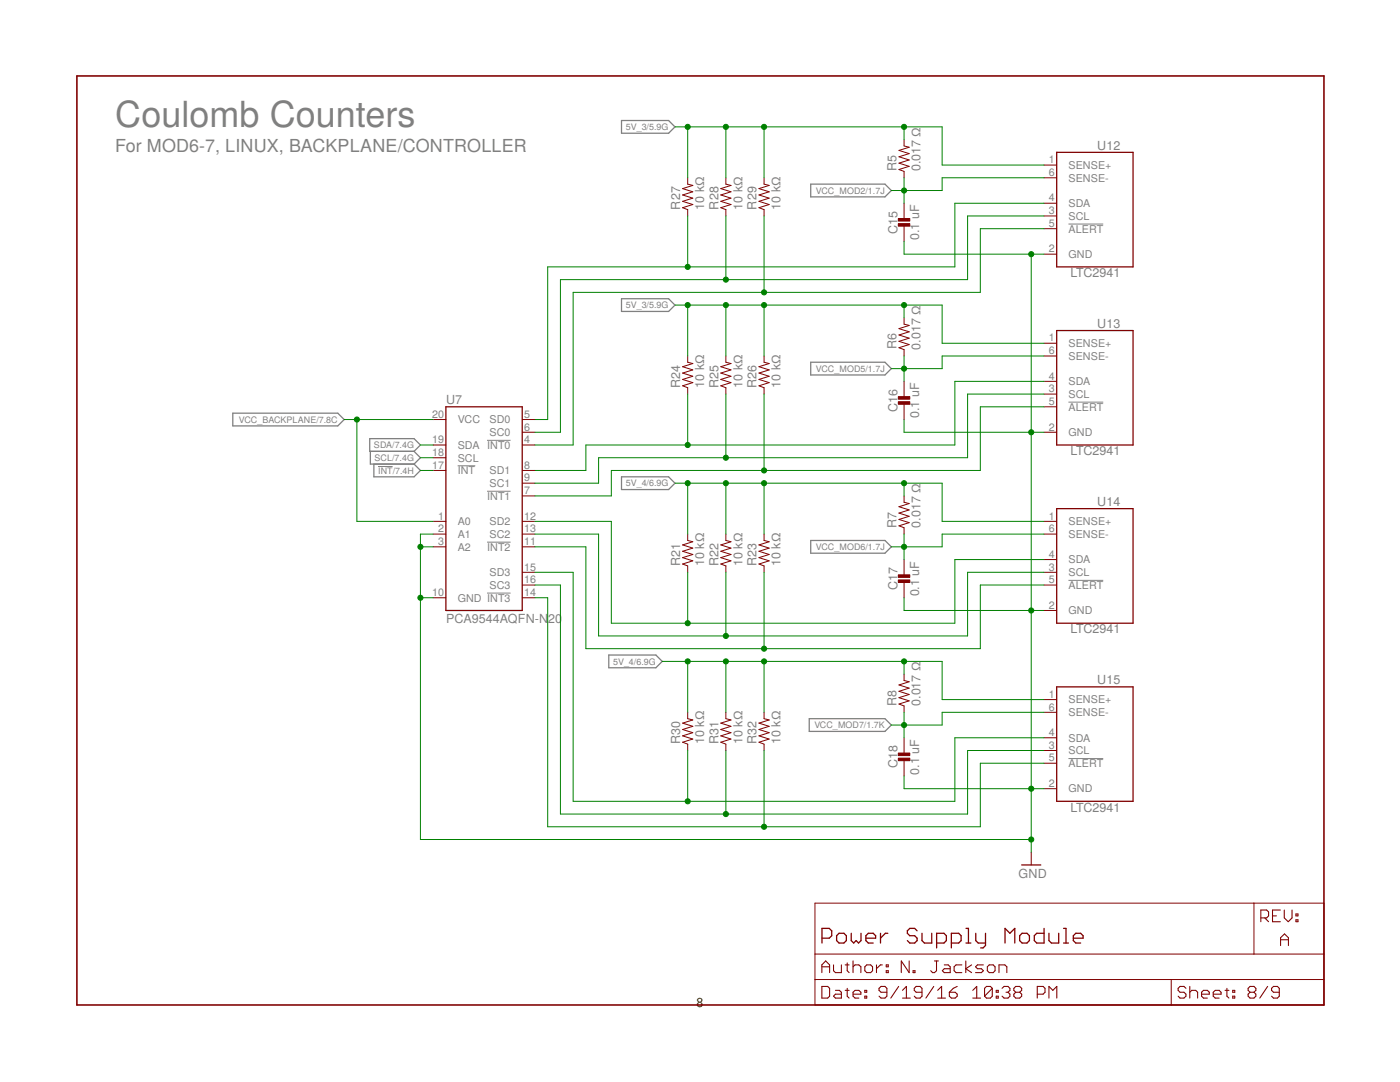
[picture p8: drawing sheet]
<svg xmlns="http://www.w3.org/2000/svg" width="279mm" height="216mm" viewBox="0 0 279 216" stroke-linecap="round" stroke-linejoin="round" font-family="sans-serif">
<path d="M213.2 44.7h7M75.4 93.1h3M91.3 92.9h3.5M97.2 87.9h4.7M97.2 98h4.7M213.2 80.2h7M97.2 108.2h4.7M97.2 118.3h4.7M213.2 115.8h7M213.2 151.4h7" fill="none" stroke="#808080" stroke-width=".2"/>
<g fill="none" stroke="#808080" stroke-width=".25">
<path d="M124 24h9.4l1.3 1.3-1.3 1.3h-9.4zM161.8 36.7h14.8l1.3 1.3-1.3 1.3h-14.8zM124 59.6h9.4l1.3 1.3-1.3 1.2h-9.4zM161.8 72.3h14.8l1.3 1.3-1.3 1.2h-14.8zM46.5 82.4h20.9l1.3 1.3-1.3 1.3h-20.9zM73.8 87.5h8.8l1.3 1.3-1.3 1.3h-8.8zM73.9 90.1v2.5h8.7M74.6 92.6v2.5h8l1.3-1.2-1.3-1.3M82.6 90.1l1.3 1.2-1.3 1.3M124 95.1h9.4l1.3 1.3-1.3 1.3h-9.4zM161.8 107.8h14.8l1.3 1.3-1.3 1.3h-14.8zM121.5 130.7h9.4l1.3 1.3-1.3 1.2h-9.4z"/>
<path d="M161.5 143.4h15.1l1.3 1.3-1.3 1.2h-15.1z"/>
</g>
<path d="M15.3 15.2h248.9v185.3h-248.9z" fill="none" stroke="#800000" stroke-width=".32"/>
<g fill="none" stroke="#800000" stroke-width=".2">
<path d="M137.2 35.5v1.2l1.1 .3-2.1 .6 2.1 .7-2.1 .6 2.1 .6-2.1 .7 2.1 .6-2.1 .6 1 .4v1.3M144.9 35.5v1.2l1 .3-2.1 .6 2.1 .7-2.1 .6 2.1 .6-2.1 .7 2.1 .6-2.1 .6 1.1 .4v1.3M152.5 35.5v1.2l1 .3-2 .6 2 .7-2 .6 2 .6-2 .7 2 .6-2 .6 1 .4v1.3M180.4 27.9v1.2l1 .3-2 .6 2 .6-2 .7 2 .6-2 .7 2 .6-2 .6 1 .4v1.3M208.3 32.9h2.6M208.3 35.5h2.6M180.4 40.6v3M180.4 44.9v3.3M208.3 40.6h2.6M208.3 43.1h2.6M208.3 45.6h2.6M208.3 50.7h2.6"/>
<path d="M137.2 71v1.3l1.1 .2-2.1 .7 2.1 .6-2.1 .6 2.1 .7-2.1 .6 2.1 .6-2.1 .7 1 .4v1.2M144.9 71v1.3l1 .2-2.1 .7 2.1 .6-2.1 .6 2.1 .7-2.1 .6 2.1 .6-2.1 .7 1.1 .4v1.2M152.5 71v1.3l1 .2-2 .7 2 .6-2 .6 2 .7-2 .6 2 .6-2 .7 1 .4v1.2M180.4 63.4v1.3l1 .2-2 .7 2 .6-2 .6 2 .7-2 .6 2 .6-2 .7 1 .4v1.2M180.4 76.1v3M208.3 68.5h2.6M208.3 71h2.6M208.3 76.1h2.6M208.3 78.6h2.6M86.4 88.8h2.6M86.4 83.7h2.6M86.4 93.9h2.6"/>
<path d="M86.4 91.3h2.6M104.2 88.8h2.6M104.2 83.7h2.6M104.2 86.3h2.6M104.2 99h2.6M104.2 93.9h2.6M104.2 96.4h2.6M180.4 80.4v3.3M180.4 99v1.2l1 .3-2 .6 2 .6-2 .7 2 .6-2 .7 2 .6-2 .6 1 .4v1.3M208.3 86.3h2.6M208.3 81.2h2.6M86.4 104h2.6"/>
<path d="M86.4 106.6h2.6M86.4 109.1h2.6M86.4 119.3h2.6M104.2 104h2.6M104.2 106.6h2.6M104.2 109.1h2.6M104.2 119.3h2.6M104.2 114.2h2.6M104.2 116.7h2.6M137.2 106.6v1.2l1.1 .3-2.1 .6 2.1 .7-2.1 .6 2.1 .6-2.1 .7 2.1 .6-2.1 .6 1 .4v1.3M144.9 106.6v1.2l1 .3-2.1 .6 2.1 .7-2.1 .6 2.1 .6-2.1 .7 2.1 .6-2.1 .6 1.1 .4v1.3M152.5 106.6v1.2l1 .3-2 .6 2 .7-2 .6 2 .6-2 .7 2 .6-2 .6 1 .4v1.3"/>
<path d="M180.4 111.7v3M180.4 116v3.3M208.3 104h2.6M208.3 106.6h2.6M208.3 114.2h2.6M208.3 116.7h2.6M208.3 111.7h2.6M180.4 134.5v1.3l1 .2-2 .7 2 .6-2 .6 2 .7-2 .6 2 .6-2 .7 1 .4v1.2M208.3 121.8h2.6M208.3 139.6h2.6M137.2 142.1v1.3l1.1 .3-2.1 .6 2.1 .6-2.1 .7 2.1 .6-2.1 .6 2.1 .7-2.1 .6 1 .4v1.3M144.9 142.1v1.3l1 .3-2.1 .6 2.1 .6-2.1 .7 2.1 .6-2.1 .6 2.1 .7-2.1 .6 1.1 .4v1.3"/>
<path d="M152.5 142.1v1.3l1 .3-2 .6 2 .6-2 .7 2 .6-2 .6 2 .7-2 .6 1 .4v1.3M180.4 147.2v3.1M180.4 151.5v3.3M208.3 142.1h2.6M208.3 147.2h2.6M208.3 149.8h2.6M208.3 152.3h2.6M208.3 157.4h2.6M205.8 170.1v2.5M162.6 180.2h101.6v20.3h-101.6zM162.6 195.5h101.6M162.6 190.4h101.6"/>
<path d="M233.7 195.5v5M250.3 180.2v10.2"/>
</g>
<g fill="none" stroke="#800000" stroke-width=".21">
<path d="M164 194.1v-1.6l.8-.8 .8 .8v1.6M164 196.8h1.2l.4 .4v1.6l-.4 .4h-1.2zM164 192.9h1.6M166.3 192.5v1.2l.4 .4h1.2v-1.6M166.7 197.6h.8l.4 .4v1.2h-1.2l-.4-.4 .4-.4h1.2M168.7 197.6h.8M168.7 192.5h.8M169.1 192.1v1.6l.4 .4M169.1 197.2v1.6l.4 .4M170.2 198.4h1.6v-.4l-.4-.4h-.8l-.4 .4v.8l.4 .4h.8M170.2 191.7v2.4M170.2 192.9l.4-.4h.8l.4 .4v1.2"/>
<path d="M172.6 198.8h.4v.4h-.4zM172.6 197.6h.4v.4h-.4zM173 192.5h.8l.3 .4v.8l-.3 .4h-.8l-.4-.4v-.8zM174.9 192.5v1.6M176.1 192.5h-.4l-.8 .8M176.9 192.5h.4v.4h-.4zM176.9 193.7h.4v.4h-.4zM177 198h-1.2l-.4-.4v-.4l.4-.4h.8l.4 .4v1.6l-.4 .4h-.8l-.4-.4M179.3 196.8l-1.5 2.4M180.1 199.2h1.6M180.1 197.6l.8-.8v2.4M181.4 191.7v2.4l-1.5-2.4v2.4"/>
<path d="M182.2 193.7h.4v.4h-.4zM184 198h-1.2l-.3-.4v-.4l.3-.4h.8l.4 .4v1.6l-.4 .4h-.8l-.3-.4M186.4 196.8l-1.6 2.4M186.5 191.7h.8M186.9 191.7v2l-.4 .4h-.4l-.4-.4M187.1 199.2h1.6M187.1 197.6l.8-.8v2.4M188.4 192.5h.8l.4 .4v1.2h-1.2l-.3-.4 .3-.4h1.2M189.5 198h1.1l.4 .4v.4l-.4 .4h-.7l-.4-.4zM191 196.8l-.8 .4-.7 .8M192 192.5h-1.2l-.4 .4v.8l.4 .4h1.2M192.7 191.7v2.4"/>
<path d="M193.9 192.5l-1.2 .8 1.2 .8M194.1 199.2h1.6M194.1 197.6l.8-.8v2.4M196.3 192.5h-1.2l-.4 .4 .4 .4h.8l.4 .4-.4 .4h-1.2M197 192.9l.4-.4h.8l.4 .4v.8l-.4 .4h-.8l-.4-.4zM198 197.2v1.6l-.3 .4h-.8l-.4-.4M198 197.2l-.3-.4h-.8l-.4 .4v1.6M198 197.2l-1.5 1.6M198.8 198.8h.4v.4h-.4zM198.8 197.6h.4v.4h-.4zM199.4 194.1v-1.6h1.1l.4 .4v1.2M200 197.2l.4-.4h.8l.3 .4v.4l-.3 .4"/>
<path d="M200.8 198h.4M201.2 198l.3 .4v.4l-.3 .4h-.8l-.4-.4M202.7 198l-.4 .4v.4l.4 .4h.8l.4-.4v-.4l-.4-.4M202.7 198l-.4-.4v-.4l.4-.4h.8l.4 .4v.4l-.4 .4M202.7 198h.8M207 198.4h1.2l.4-.4v-.8l-.4-.4h-1.2v2.4M209.3 199.2v-2.4l.8 .8 .8-.8v2.4M236.7 197.2l-.4-.4h-.8l-.4 .4v.4l.4 .4h.8l.4 .4v.4l-.4 .4h-.8l-.4-.4M237.4 198l.4-.4h.8l.4 .4v1.2M237.4 196.8v2.4M239.8 198.4h1.5v-.4l-.3-.4h-.8l-.4 .4v.8l.4 .4h.8M242.1 198.4h1.6v-.4l-.4-.4h-.8l-.4 .4v.8l.4 .4h.8"/>
<path d="M244.5 197.6h.8M244.9 197.2v1.6l.4 .4M246 198.8h.4v.4h-.4zM246 197.6h.4v.4h-.4zM249.5 198l-.4 .4v.4l.4 .4h.8l.3-.4v-.4l-.3-.4M249.5 198l-.4-.4v-.4l.4-.4h.8l.3 .4v.4l-.3 .4M249.5 198h.8M251.6 183.2h1.2l.4-.4v-.8l-.4-.4h-1.2v2.3M252.4 183.2l.8 .7M253 196.8l-1.6 2.4M254 182.8h.7M255.3 198h-1.2l-.3-.4v-.4l.3-.4h.8l.4 .4v1.6l-.4 .4h-.8l-.3-.4"/>
<path d="M255.5 181.6h-1.5v2.3h1.5M255.6 188.7v-1.6l.7-.7 .8 .7v1.6M255.6 187.5h1.5M256.3 181.6v1.6l.8 .7 .8-.7v-1.6M258.6 183.5h.4v.4h-.4zM258.6 182.4h.4v.4h-.4z"/>
</g>
<g fill="none" stroke="#800000" stroke-width=".25">
<path d="M210.9 30.4h15.2v22.9h-15.2zM210.9 66h15.2v22.8h-15.2zM89 81.2h15.2v40.6h-15.2zM210.9 101.5h15.2v22.9h-15.2zM210.9 137.1h15.2v22.8h-15.2zM203.9 172.6h3.8M164 187.2h1.5l.5-.5v-1l-.5-.4h-1.5v2.9M167 186.7l.4-.5h1l.5 .5v1l-.5 .5h-1l-.4-.5zM169.9 186.2v1.5l.5 .5 .5-.5 .4 .5 .5-.5v-1.5M172.8 187.2h2v-.5l-.5-.5h-1l-.5 .5v1l.5 .5h1M175.7 186.2v2M177.2 186.2h-.5l-1 1"/>
<path d="M183 185.7l-.5-.4h-.9l-.5 .4v.5l.5 .5h.9l.5 .5v.5l-.5 .5h-.9l-.5-.5M184 186.2v1.5l.5 .5h1.4v-2M186.9 188.2h1.5l.5-.5v-1l-.5-.5h-1.5v2.9M189.9 188.2h1.4l.5-.5v-1l-.5-.5h-1.4v2.9M192.8 185.3h.5v2.9M192.8 188.2h1M194.7 186.2v1.5l.5 .5h1.5M196.7 186.2v2.5l-.5 .4h-.5M200.6 188.2v-2.9l.9 .9 1-.9v2.9M203.5 186.7l.5-.5h1l.4 .5v1l-.4 .5h-1l-.5-.5zM208.4 185.3v2.9h-1.5l-.5-.5v-1l.5-.5h1.5M209.3 186.2v1.5l.5 .5h1.5v-2"/>
<path d="M212.3 185.3h.4v2.9M212.3 188.2h.9M214.2 187.2h2v-.5l-.5-.5h-1l-.5 .5v1l.5 .5h1"/>
</g>
<g fill="#800000" stroke="#800000" stroke-width=".2">
<path d="M179.3 43.6h2.3v.5h-2.3z"/>
<path d="M179.3 44.6h2.3v.5h-2.3z"/>
<path d="M179.3 79.1h2.3v.6h-2.3z"/>
<path d="M179.3 80.2h2.3v.5h-2.3z"/>
<path d="M179.3 114.7h2.3v.5h-2.3z"/>
<path d="M179.3 115.7h2.3v.5h-2.3z"/>
<path d="M179.3 150.3h2.3v.5h-2.3z"/>
<path d="M179.3 151.3h2.3v.5h-2.3z"/>
</g>
<g fill="none" stroke="#008000" stroke-width=".2">
<path d="M134.7 25.3h53.3v7.6h20.3M137.2 25.3v10.2M144.9 25.3v10.2M152.5 25.3v10.2M180.4 25.3v2.6M180.4 35.5v5.1M208.3 35.5h-20.3v2.5h-10.1M137.2 43.1v10.2M144.9 43.1v12.7M152.5 43.1v15.2M180.4 48.2v2.5h27.9M205.8 50.7v119.4"/>
<path d="M208.3 40.6h-17.7v12.7h-81.3v30.4h-2.5M208.3 43.1h-15.2v12.7h-81.3v30.5h-5M208.3 45.6h-12.7v12.7h-81.2v30.5h-7.6M134.7 60.9h53.3v7.6h20.3M137.2 60.9v10.1M137.2 78.6v10.2M144.9 60.9v10.1M144.9 78.6v12.7M152.5 60.9v10.1M152.5 78.6v15.3M180.4 60.9v2.5M180.4 71v5.1"/>
<path d="M208.3 76.1h-17.7v12.7h-73.7v5.1h-10.1M208.3 78.6h-15.2v12.7h-73.6v5.1h-12.7M208.3 71h-20.3v2.6h-10.1M68.7 83.7h17.7M71.2 83.7v20.3h15.2M83.9 88.8h2.5M83.9 91.3h2.5M83.9 93.9h2.5M134.7 96.4h53.3v7.6h20.3M137.2 96.4v10.2M144.9 96.4v10.2M152.5 96.4v10.2"/>
<path d="M180.4 83.7v2.6h27.9M180.4 96.4v2.6M208.3 81.2h-12.7v12.7h-73.6v5.1h-15.2M83.9 109.1h2.5M83.9 119.3h2.5M86.4 106.6h-2.5v60.9h121.9M106.8 119.3h2.5v45.7h86.3v-12.7h12.7M106.8 104h15.2v20.4h68.6v-12.7h17.7M106.8 114.2h7.6v45.7h76.2v-12.7h17.7M106.8 116.7h5v45.7h81.3v-12.6h15.2M106.8 106.6h12.7v20.3h73.6v-12.7h15.2M106.8 109.1h10.1v20.3h78.7v-12.7h12.7"/>
<path d="M137.2 114.2v10.2M144.9 114.2v12.7M152.5 114.2v15.2M180.4 106.6v5.1M180.4 119.3v2.5h27.9M208.3 106.6h-20.3v2.5h-10.1M132.2 132h55.8v7.6h20.3M137.2 132v10.1M144.9 132v10.1M152.5 132v10.1M180.4 132v2.5M137.2 149.8v10.1"/>
<path d="M144.9 149.8v12.6M152.5 149.8v15.2M180.4 142.1v5.1M180.4 154.8v2.6h27.9M208.3 142.1h-20.3v2.6h-10.1"/>
</g>
<g fill="#008000" stroke="#008000" stroke-width=".2">
<circle cx="137.2" cy="53.3" r=".51"/>
<circle cx="144.9" cy="55.8" r=".51"/>
<circle cx="137.2" cy="124.4" r=".51"/>
<circle cx="144.9" cy="126.9" r=".51"/>
<circle cx="152.5" cy="129.4" r=".51"/>
<circle cx="137.2" cy="159.9" r=".51"/>
<circle cx="144.9" cy="162.4" r=".51"/>
<circle cx="152.5" cy="165" r=".51"/>
<circle cx="71.2" cy="83.7" r=".51"/>
<circle cx="152.5" cy="58.3" r=".51"/>
<circle cx="137.2" cy="88.8" r=".51"/>
<circle cx="144.9" cy="91.3" r=".51"/>
<circle cx="152.5" cy="93.9" r=".51"/>
<circle cx="205.8" cy="86.3" r=".51"/>
<circle cx="205.8" cy="50.7" r=".51"/>
<circle cx="205.8" cy="121.8" r=".51"/>
<circle cx="205.8" cy="157.4" r=".51"/>
<circle cx="83.9" cy="109.1" r=".51"/>
<circle cx="83.9" cy="119.3" r=".51"/>
<circle cx="205.8" cy="167.5" r=".51"/>
<circle cx="180.4" cy="60.9" r=".51"/>
<circle cx="137.2" cy="60.9" r=".51"/>
<circle cx="144.9" cy="60.9" r=".51"/>
<circle cx="152.5" cy="60.9" r=".51"/>
<circle cx="180.4" cy="25.3" r=".51"/>
<circle cx="137.2" cy="25.3" r=".51"/>
<circle cx="144.9" cy="25.3" r=".51"/>
<circle cx="152.5" cy="25.3" r=".51"/>
<circle cx="180.4" cy="96.4" r=".51"/>
<circle cx="137.2" cy="96.4" r=".51"/>
<circle cx="144.9" cy="96.4" r=".51"/>
<circle cx="152.5" cy="96.4" r=".51"/>
<circle cx="180.4" cy="132" r=".51"/>
<circle cx="137.2" cy="132" r=".51"/>
<circle cx="144.9" cy="132" r=".51"/>
<circle cx="152.5" cy="132" r=".51"/>
<circle cx="180.4" cy="38" r=".51"/>
<circle cx="180.4" cy="73.6" r=".51"/>
<circle cx="180.4" cy="109.1" r=".51"/>
<circle cx="180.4" cy="144.7" r=".51"/>
</g>
<text font-size="7.2" fill="#808080" x="23" y="25.3">Coulomb Counters</text>
<text font-size="3.6" fill="#808080" x="23" y="30.4">For MOD6-7, LINUX, BACKPLANE/CONTROLLER</text>
<text font-size="2.7" x="139" y="200.9">8</text>
<g font-size="2.5" fill="#808080">
<text x="219" y="29.9">U12</text>
<text x="178.9" y="34.2" transform="rotate(-90 178.9 34.2)">R5</text>
<text x="183.7" y="34.2" transform="rotate(-90 183.7 34.2)">0.017 Ω</text>
<text x="135.7" y="41.8" transform="rotate(-90 135.7 41.8)">R27</text>
<text x="140.5" y="41.8" transform="rotate(-90 140.5 41.8)">10 kΩ</text>
<text x="143.4" y="41.8" transform="rotate(-90 143.4 41.8)">R28</text>
<text x="148.2" y="41.8" transform="rotate(-90 148.2 41.8)">10 kΩ</text>
<text x="151" y="41.8" transform="rotate(-90 151 41.8)">R29</text>
<text x="155.8" y="41.8" transform="rotate(-90 155.8 41.8)">10 kΩ</text>
<text x="179.1" y="46.7" transform="rotate(-90 179.1 46.7)">C15</text>
<text x="183.5" y="47.9" transform="rotate(-90 183.5 47.9)">0.1 uF</text>
<text x="213.6" y="55.3">LTC2941</text>
<text x="219" y="65.4">U13</text>
<text x="178.9" y="69.7" transform="rotate(-90 178.9 69.7)">R6</text>
<text x="183.7" y="69.8" transform="rotate(-90 183.7 69.8)">0.017 Ω</text>
<text x="135.7" y="77.4" transform="rotate(-90 135.7 77.4)">R24</text>
<text x="140.5" y="77.4" transform="rotate(-90 140.5 77.4)">10 kΩ</text>
<text x="143.4" y="77.4" transform="rotate(-90 143.4 77.4)">R25</text>
<text x="148.2" y="77.4" transform="rotate(-90 148.2 77.4)">10 kΩ</text>
<text x="151" y="77.4" transform="rotate(-90 151 77.4)">R26</text>
<text x="155.8" y="77.4" transform="rotate(-90 155.8 77.4)">10 kΩ</text>
<text x="89" y="80.7">U7</text>
<text x="179.1" y="82.2" transform="rotate(-90 179.1 82.2)">C16</text>
<text x="183.5" y="83.5" transform="rotate(-90 183.5 83.5)">0.1 uF</text>
<text x="213.6" y="90.8">LTC2941</text>
<text x="219" y="101">U14</text>
<text x="178.9" y="105.3" transform="rotate(-90 178.9 105.3)">R7</text>
<text x="183.7" y="105.3" transform="rotate(-90 183.7 105.3)">0.017 Ω</text>
<text x="135.7" y="112.9" transform="rotate(-90 135.7 112.9)">R21</text>
<text x="140.5" y="112.9" transform="rotate(-90 140.5 112.9)">10 kΩ</text>
<text x="143.4" y="112.9" transform="rotate(-90 143.4 112.9)">R22</text>
<text x="148.2" y="112.9" transform="rotate(-90 148.2 112.9)">10 kΩ</text>
<text x="151" y="112.9" transform="rotate(-90 151 112.9)">R23</text>
<text x="155.8" y="112.9" transform="rotate(-90 155.8 112.9)">10 kΩ</text>
<text x="179.1" y="117.8" transform="rotate(-90 179.1 117.8)">C17</text>
<text x="183.5" y="119" transform="rotate(-90 183.5 119)">0.1 uF</text>
<text x="89" y="124.4">PCA9544AQFN-N</text>
<text x="109.4" y="124.4">20</text>
<text x="213.6" y="126.4">LTC2941</text>
<text x="219" y="136.5">U15</text>
<text x="178.9" y="140.8" transform="rotate(-90 178.9 140.8)">R8</text>
<text x="183.7" y="140.9" transform="rotate(-90 183.7 140.9)">0.017 Ω</text>
<text x="135.7" y="148.5" transform="rotate(-90 135.7 148.5)">R30</text>
<text x="140.5" y="148.5" transform="rotate(-90 140.5 148.5)">10 kΩ</text>
<text x="143.4" y="148.5" transform="rotate(-90 143.4 148.5)">R31</text>
<text x="148.2" y="148.5" transform="rotate(-90 148.2 148.5)">10 kΩ</text>
<text x="151" y="148.5" transform="rotate(-90 151 148.5)">R32</text>
<text x="155.8" y="148.5" transform="rotate(-90 155.8 148.5)">10 kΩ</text>
<text x="179.1" y="153.3" transform="rotate(-90 179.1 153.3)">C18</text>
<text x="183.5" y="154.6" transform="rotate(-90 183.5 154.6)">0.1 uF</text>
<text x="213.6" y="161.9">LTC2941</text>
<text x="203.3" y="175.1">GND</text>
</g>
<g font-size="2.1" fill="#808080">
<text x="209.3" y="32.6">1</text>
<text x="209.3" y="35.1">6</text>
<text x="213.2" y="33.7">SENSE+</text>
<text x="209.3" y="40.2">4</text>
<text x="213.2" y="36.2">SENSE-</text>
<text x="213.2" y="41.3">SDA</text>
<text x="209.3" y="42.7">3</text>
<text x="209.3" y="45.3">5</text>
<text x="213.2" y="43.9">SCL</text>
<text x="213.2" y="46.4">ALERT</text>
<text x="209.3" y="50.4">2</text>
<text x="213.2" y="51.5">GND</text>
<text x="209.3" y="68.1">1</text>
<text x="209.3" y="70.7">6</text>
<text x="213.2" y="69.2">SENSE+</text>
<text x="213.2" y="71.8">SENSE-</text>
<text x="209.3" y="75.7">4</text>
<text x="213.2" y="76.9">SDA</text>
<text x="86.3" y="83.4">20</text>
<text x="104.6" y="83.4">5</text>
<text x="209.3" y="78.3">3</text>
<text x="209.3" y="80.8">5</text>
<text x="213.2" y="79.4">SCL</text>
<text x="213.2" y="81.9">ALERT</text>
<text x="86.3" y="88.4">19</text>
<text x="91.3" y="89.6">SDA</text>
<text x="91.3" y="84.5">VCC</text>
<text x="97.2" y="89.6">INT0</text>
<text x="97.7" y="84.5">SD0</text>
<text x="97.7" y="87">SC0</text>
<text x="104.6" y="88.4">4</text>
<text x="104.6" y="85.9">6</text>
<text x="209.3" y="85.9">2</text>
<text x="213.2" y="87">GND</text>
<text x="86.3" y="93.5">17</text>
<text x="86.3" y="91">18</text>
<text x="91.3" y="94.6">INT</text>
<text x="91.3" y="92.1">SCL</text>
<text x="97.7" y="94.6">SD1</text>
<text x="104.6" y="93.5">8</text>
<text x="97.2" y="99.7">INT1</text>
<text x="97.7" y="97.2">SC1</text>
<text x="104.6" y="98.6">7</text>
<text x="104.6" y="96.1">9</text>
<text x="87.5" y="103.7">1</text>
<text x="87.5" y="106.2">2</text>
<text x="91.3" y="104.8">A0</text>
<text x="91.3" y="107.3">A1</text>
<text x="97.7" y="104.8">SD2</text>
<text x="97.7" y="107.3">SC2</text>
<text x="104.6" y="103.7">12</text>
<text x="104.6" y="106.2">13</text>
<text x="209.3" y="103.7">1</text>
<text x="209.3" y="106.2">6</text>
<text x="213.2" y="104.8">SENSE+</text>
<text x="213.2" y="107.3">SENSE-</text>
<text x="87.5" y="108.8">3</text>
<text x="91.3" y="109.9">A2</text>
<text x="97.2" y="109.9">INT2</text>
<text x="104.6" y="108.8">11</text>
<text x="104.6" y="113.8">15</text>
<text x="209.3" y="111.3">4</text>
<text x="209.3" y="113.8">3</text>
<text x="213.2" y="112.4">SDA</text>
<text x="86.3" y="118.9">10</text>
<text x="97.7" y="115">SD3</text>
<text x="97.7" y="117.5">SC3</text>
<text x="104.6" y="118.9">14</text>
<text x="104.6" y="116.4">16</text>
<text x="209.3" y="116.4">5</text>
<text x="213.2" y="115">SCL</text>
<text x="213.2" y="117.5">ALERT</text>
<text x="91.3" y="120">GND INT3</text>
<text x="209.3" y="121.5">2</text>
<text x="213.2" y="122.6">GND</text>
<text x="209.3" y="139.2">1</text>
<text x="209.3" y="141.8">6</text>
<text x="213.2" y="140.4">SENSE+</text>
<text x="213.2" y="142.9">SENSE-</text>
<text x="209.3" y="146.9">4</text>
<text x="209.3" y="149.4">3</text>
<text x="213.2" y="148">SDA</text>
<text x="209.3" y="151.9">5</text>
<text x="213.2" y="150.5">SCL</text>
<text x="213.2" y="153">ALERT</text>
<text x="209.3" y="157">2</text>
<text x="213.2" y="158.1">GND</text>
</g>
<g font-size="1.8" fill="#808080">
<text x="124.9" y="26">5V_3/5.9G</text>
<text x="162.8" y="38.6">VCC_MOD2/1.7J</text>
<text x="124.9" y="61.5">5V_3/5.9G</text>
<text x="162.8" y="74.2">VCC_MOD5/1.7J</text>
<text x="47.6" y="84.4">VCC_BACKPLANE/7.8C</text>
<text x="74.6" y="89.4">SDA/7.4G</text>
<text x="74.8" y="92">SCL/7.4G</text>
<text x="75.5" y="94.5">INT/7.4H</text>
<text x="124.9" y="97.1">5V_4/6.9G</text>
<text x="162.8" y="109.8">VCC_MOD6/1.7J</text>
<text x="122.3" y="132.6">5V_4/6.9G</text>
<text x="162.5" y="145.3">VCC_MOD7/1.7K</text>
</g>
</svg>
